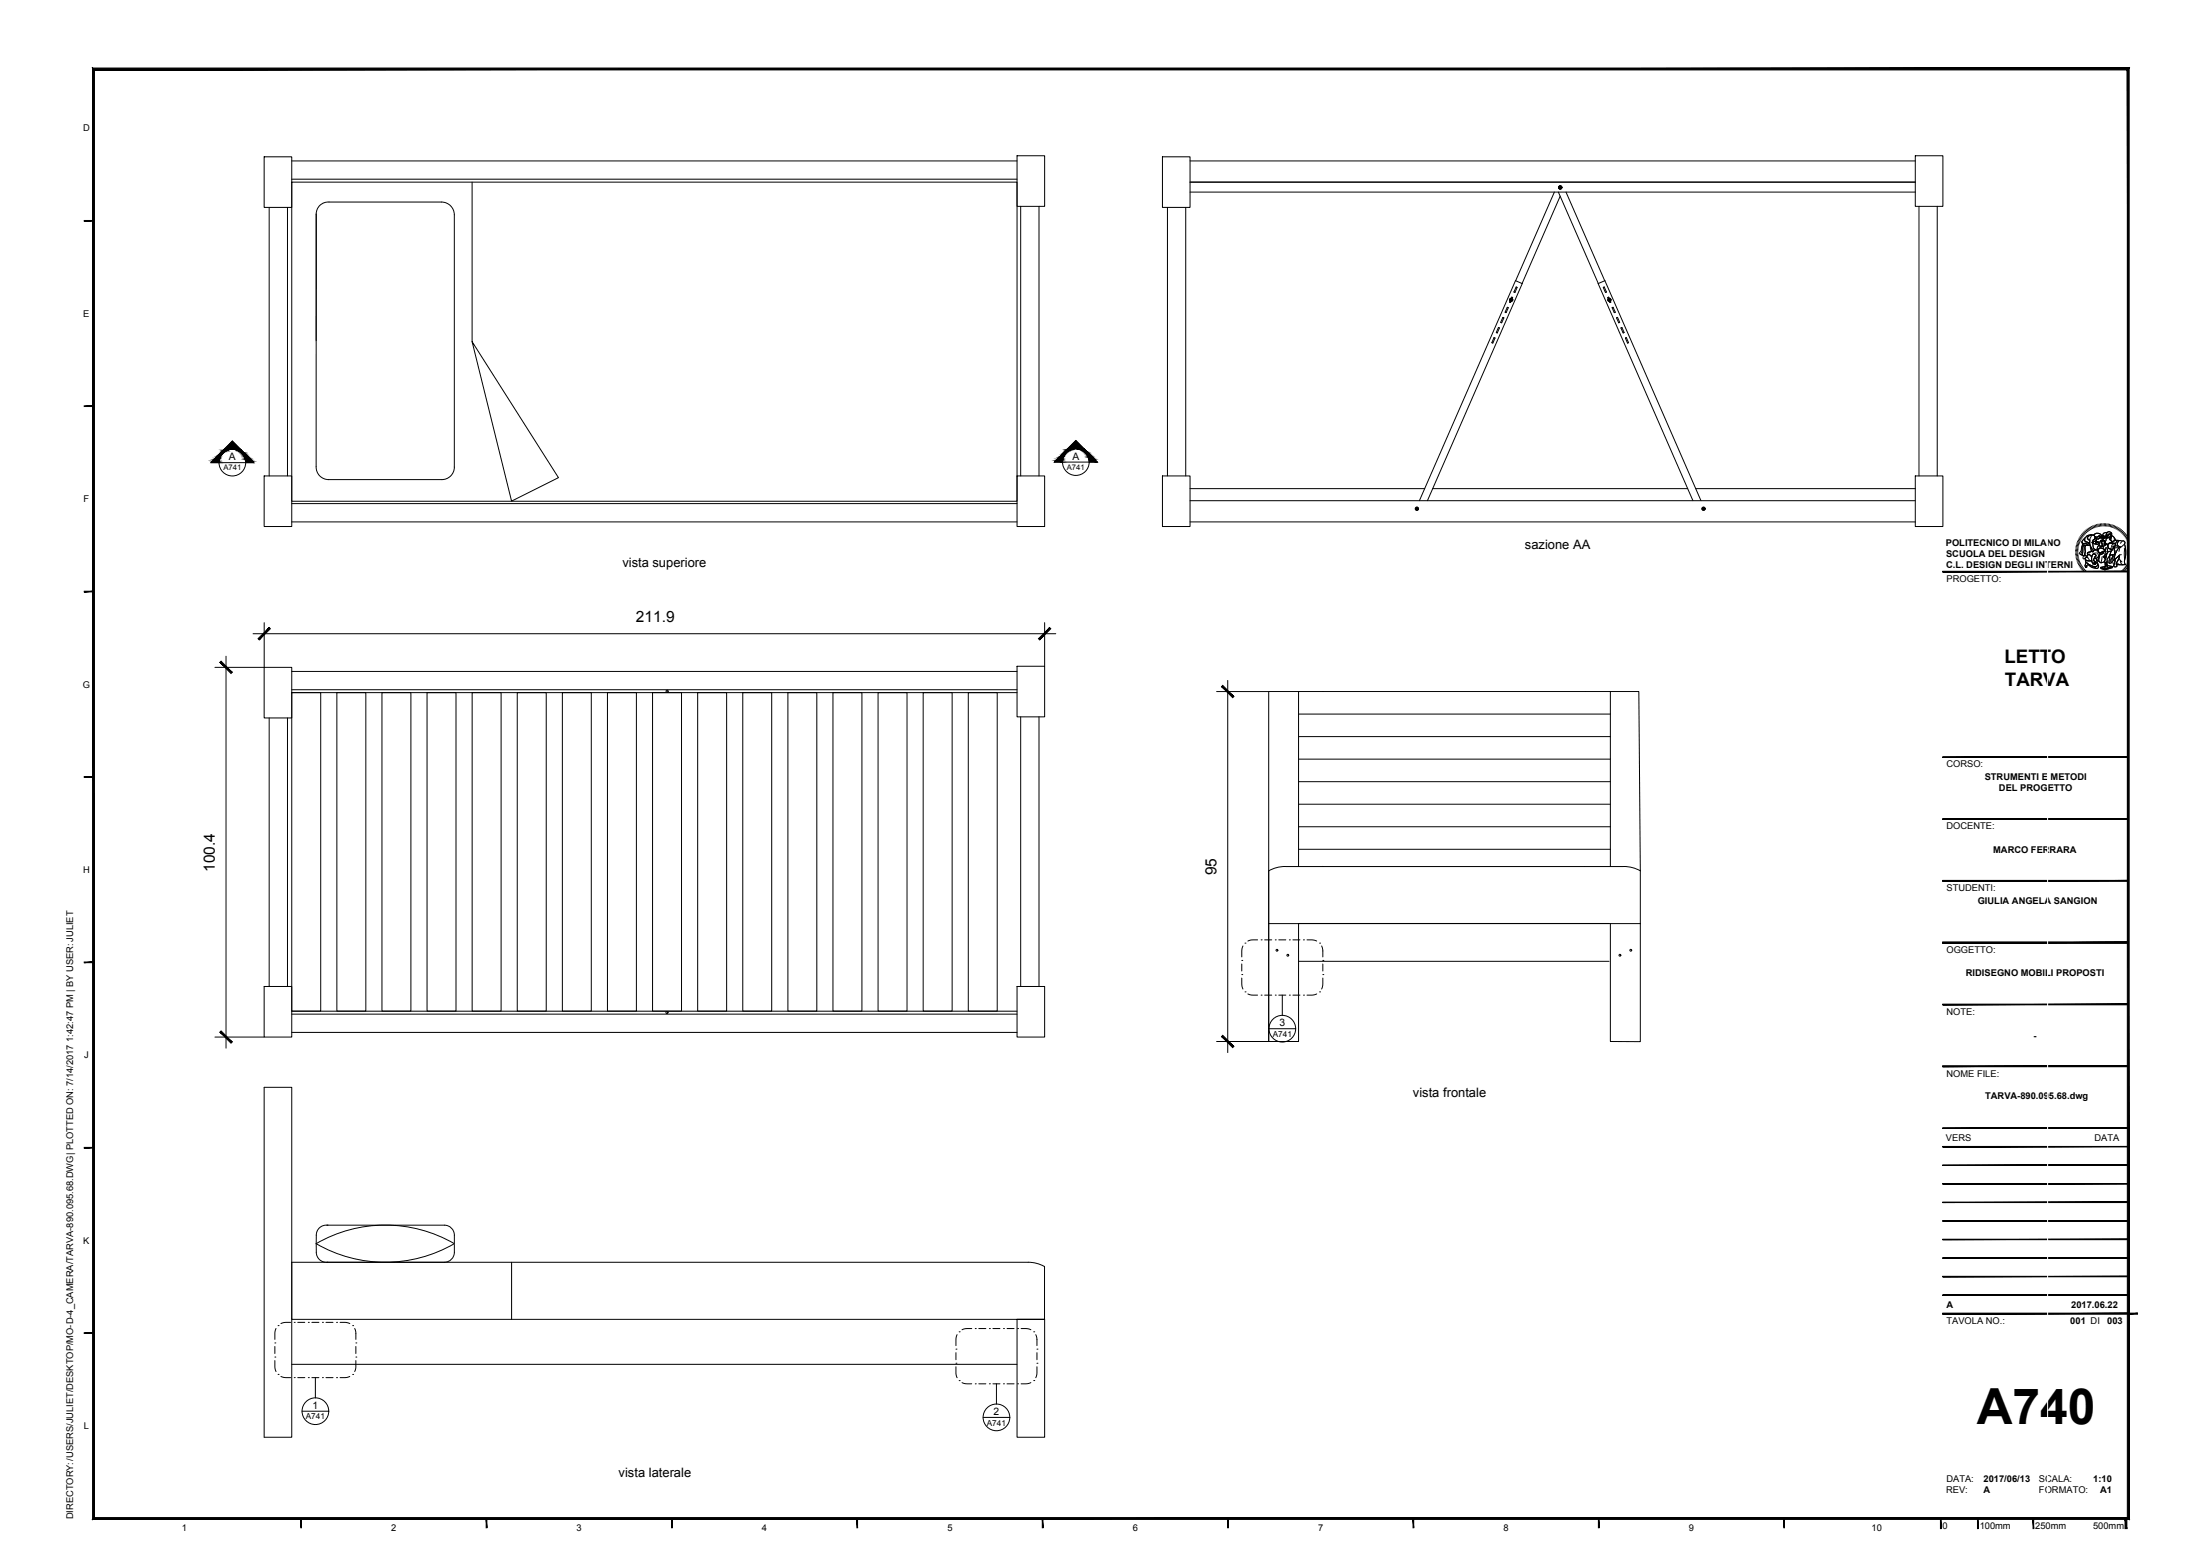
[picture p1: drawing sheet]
<svg xmlns="http://www.w3.org/2000/svg" width="594mm" height="420mm" viewBox="0 0 594 420" stroke-linecap="round" stroke-linejoin="round" font-family="sans-serif">
<!-- layer: struttura -->
<g fill="none" stroke="#000" stroke-width=".27">
<path d="M71.3 42.3h7.5v13.7h-7.5zM72.7 56v72.5M77.6 56v72.5M78.8 49.2h195.8v86.2h-195.8zM78.8 43.5h195.8M78.8 48.4h195.8M127.5 49.2v43.1l10.6 43 12.7-6.3-23.3-36.7M274.6 42.1h7.5v13.6h-7.5zM275.6 55.7v72.8M280.6 55.7v72.8M313.9 42.3h7.5v13.7h-7.5zM315.3 56v72.5"/>
<path d="M320.2 56v72.5M321.4 43.5h195.8M321.4 49.2h195.8M517.2 42.1h7.4v13.6h-7.4zM518.2 55.7v72.8M523.1 55.7v72.8M71.3 128.5h7.5v13.7h-7.5zM78.8 136h195.8M119.3 129.5a3.4 3.4 0 0 0 3.4-3.4v-68.1a3.5 3.5 0 0 0-3.5-3.4h-30.4a3.3 3.3 0 0 0-3.4 3.2v68.2a3.4 3.4 0 0 0 3.3 3.5h30.6M274.6 128.5h7.5v13.7h-7.5zM313.9 128.5h7.5v13.7h-7.5zM321.4 135.2h195.8"/>
<path d="M517.2 128.5h7.4v13.7h-7.4zM78.8 140.9h195.8M321.4 140.9h195.8M274.6 179.9h7.5v13.7h-7.5zM71.3 180.2h7.5v13.7h-7.5zM72.7 193.9v72.5M77.6 193.9v72.5M78.8 187h7.8v86h-7.8zM78.8 181.3h195.8M78.8 186.2h195.8M78.8 187h195.8M91 187h7.8v86h-7.8z"/>
<path d="M103.1 187h7.9v86h-7.9zM115.3 187h7.8v86h-7.8zM127.5 187h7.8v86h-7.8zM139.7 187h7.8v86h-7.8zM151.9 187h7.8v86h-7.8zM164 187h7.9v86h-7.9zM176.2 187h7.8v86h-7.8zM188.4 187h7.8v86h-7.8zM200.6 187h7.8v86h-7.8zM212.8 187h7.8v86h-7.8zM224.9 187h7.8v86h-7.8zM237.1 187h7.8v86h-7.8z"/>
<path d="M249.3 187h7.8v86h-7.8zM261.5 187h7.8v86h-7.8zM275.6 193.6v72.8M280.6 193.6v72.8M350.7 186.7v47.3M350.7 192.8h84.2M350.7 198.9h84.2M434.9 186.7v47.3M350.7 205h84.2M350.7 211.1h84.2M350.7 217.2h84.2M347 234h91.5l2.6 .4 1.9 .7"/>
<path d="M347 234l-1.9 .2-2.5 .9M350.7 223.2h84.2M350.7 229.3h84.2M357.2 233.9v.1M427.9 234h.1M442.9 235.2l-.4-48.5h-99.9v94.5h8.1v-31.8M442.9 235.2v14.2M350.7 259.6h83.8M442.9 249.4h-100.3v31.8h7.4M442.9 249.4v31.9l-8-.1v-31.8M71.3 266.4h7.5v13.6h-7.5zM78.8 278.8h195.8"/>
<path d="M78.8 273.8h195.8M78.8 273.1h195.8M274.6 266.4h7.5v13.6h-7.5zM71.3 293.6h7.5v94.5h-7.5zM85.4 335.8a37.2 37.2 0 0 1 37.3 0 37.2 37.2 0 0 1-37.3 0zM88.3 330.8h.1M88.3 330.8h31.7M88.3 330.8a2.77 2.77 0 0 0-2.9 3.3v3.5a2.78 2.78 0 0 0 2.9 3.2M120 330.8a2.69 2.69 0 0 1 2.7 2.7v2.1M122.7 336a4.2 4.2 0 0 1-1 4.2l-1.1 .6h-.6M88.3 340.8h.1M138.1 340.8v15.5"/>
<path d="M282.1 356.3v-14.3l-1.9-.8-1.9-.3-199.5-.1v15.5h203.3h-7.5v31.8h7.5v-31.8M78.8 368.4h195.8"/>
<circle cx="180.1" cy="186.6" r=".28"/>
<circle cx="180.1" cy="273.4" r=".28"/>
</g>
<!-- layer: A-ANNO-SYMB -->
<g fill="#000" stroke="#000" stroke-width=".27">
<path d="M62.7 119.1l2.2 2.2h-4.4zM290.5 119l2.2 2.2h-4.4z"/>
<path d="M57.3 124.5l1.8 .4 .1-.4zM57.3 124.5l1.8 .4h-2.1z"/>
<path d="M57.7 124.2l1.5 .3v-.3zM57.3 124.5l.4-.3 1.5 .3z"/>
<path d="M58.1 123.8l1.1 .4 .1-.4zM58.1 123.8l1.1 .4h-1.5z"/>
<path d="M58.5 123.4l.8 .4 .2-.4zM58.5 123.4l.8 .4h-1.2z"/>
<path d="M58.8 123.1l.7 .3 .2-.3zM58.8 123.1l.7 .3h-1z"/>
<path d="M59.1 122.7l.6 .4 .2-.4zM58.8 123.1l.3-.4 .6 .4z"/>
<path d="M59.4 122.4l.5 .3 .2-.3zM59.1 122.7l.3-.3 .5 .3z"/>
<path d="M59.7 122.2l.4 .2 .3-.2zM59.7 122.2l.4 .2h-.7z"/>
<path d="M59.9 121.9l.5 .3 .3-.3zM59.9 121.9l.5 .3h-.7z"/>
<path d="M60.1 121.7l.6 .2 .4-.2zM59.9 121.9l.2-.2 .6 .2z"/>
<path d="M60.3 121.6l.8 .1 .3-.1zM60.3 121.6l.8 .1h-1z"/>
<path d="M60.4 121.5h1.4zM60.4 121.5l1 .1h-1.1z"/>
<path d="M60.5 121.4h1.7zM60.4 121.5h1.4z"/>
<path d="M60.5 121.3h2zM60.5 121.3l1.7 .1z"/>
<path d="M62.9 121.3l2.1 .1zM62.9 121.3l2.1 .1z"/>
<path d="M63.3 121.4l1.8 .1zM63.3 121.4l1.8 .1z"/>
<path d="M63.7 121.5l1.5 .1zM63.7 121.5l1.5 .1z"/>
<path d="M64.1 121.6l1.3 .1-.2-.1zM64.1 121.6l1.3 .1z"/>
<path d="M64.4 121.7l1.2 .2-.2-.2zM64.4 121.7l1.2 .2h-.8z"/>
<path d="M64.8 121.9l1 .3-.2-.3zM64.8 121.9l1 .3h-.7z"/>
<path d="M65.1 122.2l1 .2-.3-.2zM65.1 122.2l1 .2h-.7z"/>
<path d="M65.4 122.4l1 .3-.3-.3zM65.4 122.4l1 .3h-.8z"/>
<path d="M65.6 122.7l1.1 .4-.3-.4zM65.6 122.7l1.1 .4h-.9z"/>
<path d="M65.8 123.1l1.2 .3-.3-.3zM65.8 123.1l1.2 .3h-1z"/>
<path d="M66 123.4l1.4 .4-.4-.4zM66 123.4l1.4 .4h-1.2z"/>
<path d="M66.2 123.8l1.6 .4-.4-.4zM66.2 123.8l1.6 .4h-1.5z"/>
<path d="M66.3 124.2l1.8 .3-.3-.3zM66.3 124.2l1.8 .3h-1.8z"/>
<path d="M66.3 124.5l2.2 .4-.4-.4zM66.3 124.5l2.2 .4h-2.2z"/>
<path d="M285.1 124.4l1.8 .4v-.4zM285.1 124.4l1.8 .4h-2.2z"/>
<path d="M285.5 124l1.4 .4 .1-.4zM285.5 124l1.4 .4h-1.8z"/>
<path d="M285.9 123.6l1.1 .4 .1-.4zM285.9 123.6l1.1 .4h-1.5z"/>
<path d="M286.2 123.3l.9 .3 .1-.3zM286.2 123.3l.9 .3h-1.2z"/>
<path d="M286.6 122.9l.6 .4 .2-.4zM286.6 122.9l.6 .4h-1z"/>
<path d="M286.9 122.6l.5 .3 .2-.3zM286.9 122.6l.5 .3h-.8z"/>
<path d="M287.2 122.3l.4 .3 .3-.3zM287.2 122.3l.4 .3h-.7z"/>
<path d="M287.5 122l.4 .3 .3-.3zM287.5 122l.4 .3h-.7z"/>
<path d="M287.7 121.8l.5 .2 .3-.2zM287.7 121.8l.5 .2h-.7z"/>
<path d="M287.9 121.6l.6 .2 .3-.2zM287.7 121.8l.2-.2 .6 .2z"/>
<path d="M288.1 121.4l.7 .2 .4-.2zM287.9 121.6l.2-.2 .7 .2z"/>
<path d="M288.2 121.3h1.3zM288.2 121.3l1 .1h-1.1z"/>
<path d="M288.3 121.2h1.6zM288.3 121.2l1.2 .1z"/>
<path d="M288.3 121.2h2zM288.3 121.2h1.6z"/>
<path d="M290.7 121.2h2.1zM290.7 121.2h2.1z"/>
<path d="M291.1 121.2l1.7 .1zM291.1 121.2l1.7 .1z"/>
<path d="M291.5 121.3l1.5 .1zM291.5 121.3l1.5 .1z"/>
<path d="M291.8 121.4l1.3 .2-.1-.2zM291.8 121.4l1.3 .2z"/>
<path d="M292.2 121.6l1.1 .2-.2-.2zM292.2 121.6l1.1 .2h-.8z"/>
<path d="M292.5 121.8l1.1 .2-.3-.2zM292.5 121.8l1.1 .2h-.8z"/>
<path d="M292.8 122l1 .3-.2-.3zM292.8 122l1 .3h-.7z"/>
<path d="M293.1 122.3l1 .3-.3-.3zM293.1 122.3l1 .3h-.7z"/>
<path d="M293.4 122.6l1 .3-.3-.3zM293.4 122.6l1 .3h-.8z"/>
<path d="M293.6 122.9l1.2 .4-.4-.4zM293.6 122.9l1.2 .4h-1z"/>
<path d="M293.8 123.3l1.3 .3-.3-.3zM293.8 123.3l1.3 .3h-1.2z"/>
<path d="M293.9 123.6l1.6 .4-.4-.4zM293.9 123.6l1.6 .4h-1.5z"/>
<path d="M294 124l1.9 .4-.4-.4zM294 124l1.9 .4h-1.8z"/>
<path d="M294.1 124.4l2.2 .4-.4-.4zM294.1 124.4l2.2 .4h-2.2z"/>
</g>
<g fill="none" stroke="#000" stroke-width=".27">
<path d="M62.7 119.1l5.8 5.8h-11.5zM290.5 119l5.8 5.8h-11.6zM335.3 259.3h.1M335.6 255.4l-.3 1v2M336.2 254.7h.1M339.6 253.8h-1.6l-1 .3M340.6 253.8h.1M341.5 253.8h1.9M344.4 253.8h.1M345.3 253.8h1.9M348.2 253.8h.1M349.1 253.8h1.9"/>
<path d="M352 253.8h.1M352.9 253.8h1.7l1 .3M356.3 254.7h.1M356.9 255.4l.3 1v2M357.2 259.3h.1M335.3 263.2h.1M335.3 264.1v2l.3 1M335.3 260.3v1.9M336.2 267.8h.1M337 268.4l1 .3h1.6M340.6 268.7h.1M341.5 268.7h1.9"/>
<path d="M342.7 277.8h7.2M344.4 268.7h.1M345.3 268.7h1.9M346.3 268.7v5.5M348.2 268.7h.1M349.1 268.7h1.9M352 268.7h.1M355.6 268.4l-1 .3h-1.7M356.3 267.8h.1M357.2 264.1v2l-.3 1M357.2 263.2h.1M357.2 260.3v1.9"/>
<path d="M74.5 358.7l-.3 1v2M75.1 357.9h.1M78.5 357.1h-1.6l-1 .3M79.4 357.1h.1M80.4 357.1h1.9M83.3 357.1h.1M84.2 357.1h1.9M87.1 357.1h.1M88 357.1h1.9M90.9 357.1h.1M91.8 357.1h1.7l1 .3M95.2 357.9h.1"/>
<path d="M95.8 358.7l.3 1v2M259 359.6h.1M262.4 358.7l-1.6 .1-1 .3M263.4 358.7h.1M264.3 358.7h1.9M267.2 358.7h.1M268.1 358.7h1.9M271 358.7h.1M271.9 358.7h1.9M274.8 358.7h.1M275.7 358.7l1.7 .1 1 .3M279.1 359.6h.1"/>
<path d="M74.2 362.6h.1M74.2 366.4h.1M74.2 367.4v1.9l.3 1.1M74.2 363.6v1.9M75.1 371.1h.1M75.9 371.7l1 .3h1.6M79.4 372h.1M80.4 372h1.9M83.3 372h.1M84.2 372h1.9M85.2 372v5.5M87.1 372h.1"/>
<path d="M88 372h1.9M90.9 372h.1M94.5 371.7l-1 .3h-1.7M95.2 371.1h.1M96.1 367.4v1.9l-.3 1.1M96.1 366.4h.1M96.1 362.6h.1M96.1 363.6v1.9M258.1 364.3h.1M258.1 368.1h.1M258.1 369.1v1.9l.4 1M258.1 365.3v1.9"/>
<path d="M258.5 360.4l-.4 1v1.9M259 372.8h.1M259.8 373.3l1 .3 1.6 .1M263.4 373.7h.1M264.3 373.7h1.9M267.2 373.7h.1M268.1 373.7h1.9M269.1 373.7v5.4M271 373.7h.1M271.9 373.7h1.9M274.8 373.7h.1M278.4 373.3l-1 .3-1.7 .1"/>
<path d="M279.1 372.8h.1M279.7 360.4l.3 1v1.9M280 369.1v1.9l-.3 1M280 368.1h.1M280 364.3h.1M280 365.3v1.9M81.6 381.1h7.2M265.5 382.7h7.2"/>
<circle cx="62.7" cy="124.9" r="3.6"/>
<circle cx="290.5" cy="124.8" r="3.6"/>
<circle cx="346.3" cy="277.8" r="3.6"/>
<circle cx="85.2" cy="381.1" r="3.6"/>
<circle cx="269.1" cy="382.7" r="3.6"/>
</g>
<!-- layer: 0 -->
<g fill="none" stroke="#000" stroke-width=".27">
<path d="M321.4 49.2h195.8M321.4 51.9h195.8M419.7 51.9l-36.4 83.3M420.8 51.9l36.4 83.3M421.1 50.6v.1M421.1 50.6h.1M421.1 50.7h.1M421.2 50.6h.1M421.2 50.7h.1M421.3 50.4v.2M421.3 50.7v.1M421.3 50.4h.1"/>
<path d="M421.3 50.8h.1M421.3 53l-10.3 23.6M421.4 50.4v.2M421.4 50.7v.1M421.4 50.6h.1M421.4 50.7h.1M421.5 50.7h.1M421.5 50.6h.1M421.5 50.6v.1M422.9 51.9l10.4 23.9M409 78.9l.7-1.2-.2-.2-.7 1.3 .2 .2M409.2 75.8l1.9 .8-25.6 58.6"/>
<path d="M431.6 76.6l1.8-.8 25.9 59.4M433.5 78.9l-.5-1.2 .2-.2 .6 1.3-.2 .2M433.5 78.9h.1M403.4 91.2l.3 .1-.6 1.3-.2-.1zM404.7 88.4l.2 .2-.6 1.3-.2-.2 .5-1.2M404.7 88.4l-.1 .1M405.8 85.7l.3 .2-.6 1.3-.3-.2zM406.5 84.3h.1M406.5 84.3l.2 .1M407 83l-.6 1.3M407 83l.2 .1M407.2 83.1l-.5 1.3"/>
<path d="M407.7 81.3l-.1 .3 .2 .1M407.9 80.9v.1M407.9 80.9h.1M407.9 81h.1M407.9 81.7h.1M408 80.9h.1M408 81h.1M408 80.8v.1M408 81v.2M408 80.8h.1M408 81.2h.1M408 81.4l-.1 .3"/>
<path d="M408.1 80.5l.1-.3 .2 .1v.3M408.1 80.8h.1M408.1 81.2h.1M408.1 80.8v.1M408.1 81v.2M408.1 80.9h.1M408.1 81h.1M408.2 81h.1M408.2 80.9h.1M408.3 80.9v.1M434.4 80.9v.1M434.4 81h.1"/>
<path d="M434.4 80.9h.1M434.5 80.9h.1M434.5 81h.1M434.5 80.8v.1M434.5 81v.2M434.5 80.8h.1M434.5 81.2h.1M434.5 80.5l-.1-.3-.2 .1 .1 .3M434.6 80.8h.1M434.6 81.2h.1M434.6 80.8v.1M434.6 81v.2"/>
<path d="M434.6 80.9h.1M434.6 81h.1M434.7 80.9h.1M434.7 81h.1M434.8 80.9v.1M434.9 81.3l.1 .3-.3 .1-.1-.3M435.6 83l.6 1.3M435.6 83l-.3 .1 .7 1.3M436.1 84.3l-.1 .1M436.7 85.7l-.2 .2 .7 1.3 .2-.2-.6-1.3M436.7 85.7h.1M437.7 88.5h.3l.5 1.3-.2 .1z"/>
<path d="M438.9 91.3l.3-.1 .5 1.4h-.2zM321.4 131.9h63.3M382.4 137.3v.1M382.4 137.3h.1M382.4 137.4h.1M382.5 137.3h.1M382.5 137.4h.1M382.6 137.2v.1M382.6 137.4v.2M382.6 137.2h.1M382.6 137.6h.1M382.7 137.2h.1"/>
<path d="M382.7 137.6h.1M382.7 137.2v.1M382.7 137.4v.2M382.7 137.3h.1M382.7 137.4h.1M382.8 137.4h.1M382.8 137.3h.1M382.8 137.3v.1M386.9 131.9h68.8M457.9 131.9h59.3M459.8 137.3v.1M459.8 137.3h.1"/>
<path d="M459.8 137.4h.1M459.9 137.3h.1M459.9 137.4h.1M460 137.2v.1M460 137.4v.2M460 137.2h.1M460 137.6h.1M460.1 137.2v.1M460.1 137.4v.2M460.1 137.3h.1M460.1 137.4h.1M460.2 137.4h.1"/>
<path d="M460.2 137.3h.1M460.2 137.3v.1M61 177.2v105.8M68.3 171.1h216.8M71.3 168.1v12M282.1 168.1v11.7M58 180.2h13.3M328.5 186.7h14M331.5 183.7v100.5M58 280h13.3M328.5 281.2h14"/>
<circle cx="421.3" cy="50.6" r=".45"/>
<circle cx="421.3" cy="50.6" r=".4"/>
<circle cx="408.1" cy="81" r=".45"/>
<circle cx="408.1" cy="81" r=".4"/>
<circle cx="434.6" cy="81" r=".45"/>
<circle cx="434.6" cy="81" r=".4"/>
<circle cx="382.6" cy="137.4" r=".45"/>
<circle cx="382.6" cy="137.4" r=".4"/>
<circle cx="460" cy="137.4" r=".45"/>
<circle cx="460" cy="137.4" r=".4"/>
<circle cx="344.8" cy="256.6" r=".25"/>
<circle cx="347.8" cy="257.9" r=".25"/>
<circle cx="437.4" cy="257.9" r=".25"/>
<circle cx="440.4" cy="256.6" r=".25"/>
</g>
<!-- layer: G-ANNO-LOGO -->
<g fill="none" stroke="#000" stroke-width=".27">
<path d="M560.4 149h.7M560.5 148.7h.6M560.5 148.3l.7 .1M560.5 147.9l.7 .1M560.6 147.6l.6 .1M560.7 147.2l.6 .2M560.7 146.9l.7 .2M560.9 146.6l.6 .2M561 146.2l.6 .3M561.1 145.9l.6 .3M561.1 149.3l-.6 .1M561.1 149.7h-.6"/>
<path d="M561.2 150l-.7 .1M561.2 150.3l-.6 .1M561.3 145.6l.6 .3M561.3 150.6l-.7 .2M561.4 151l-.7 .1M561.4 145.3l.6 .3M561.5 151.3l-.7 .2M561.6 151.6l-.6 .2M561.6 144.9l.6 .4M561.7 151.9l-.6 .2M561.8 144.6l.6 .4M561.9 152.2l-.6 .3"/>
<path d="M562 152.5l-.6 .3M562 144.4l.6 .4M562.2 152.7l-.6 .4M562.3 144.1l.5 .4M562.4 146.6l.6 .1a.84 .84 0 0 0 1.3-.1l.1 .6-1 .1a.8 .8 0 0 1-1.1-.6zM562.4 146.6v.5M562.4 153l-.6 .4M562.5 143.8l.5 .5M562.5 147.1l-.2 .6-.2 1.4-.3 .6 .4 .2M562.5 153.3l-.5 .4M562.7 145.6l.3-.2-.1 .3a.83 .83 0 0 0 1 .8l.3 .1-.5 .3-.5-.2-.5 .1a.45 .45 0 0 1-.5-.3 .45 .45 0 0 1 .2-.6zM562.7 143.6l.5 .4"/>
<path d="M562.7 153.5l-.5 .5M562.8 147.2h.4l-.2 .5 .1 1.2-.1 1.1-.1 .1a.43 .43 0 0 1-.6-.2 .43 .43 0 0 1 .1-.6l.1-1.4zM562.8 147.2l-.3 .4-.1 1.7-.2 .5 .7 .3M562.9 145.4l-.5 .5a.44 .44 0 0 0-.2 .6 .44 .44 0 0 0 .5 .3l.5-.1 .5 .2 .6-.3M563 153.8l-.5 .4M563 143.3l.5 .5M563 150.8a1.21 1.21 0 0 0 1.8 .5M563.1 145.1l.6-.5 1.3-.1a.99 .99 0 0 0-1.2 1l.5 .3v.8l-.5-.1a.77 .77 0 0 1-.9-.8zM563.1 151.1l.7 .3 1-.1 .4 .7v.3l.2-.2 .3 .4-.2-.6 .3 .4-.1-.4 .4 .1-.8-.6 .3-.8 .4 .1 .3 1.1a.88 .88 0 0 1-.2 1.2 .88 .88 0 0 1-1.2-.2l-1.6-1zM563.1 151.1l.1 .6 .8 .7 1.9 .8M563.2 154l-.5 .5M563.2 147.2h1.2l.5 1.2v.4l-.4 .2a.72 .72 0 0 0-.8 .7l.2 .1-.4 .4a.55 .55 0 0 1-.5-.8v-1.7z"/>
<path d="M563.2 147.3l-.2 .6v2.1M563.3 143.1l.4 .5M563.3 151.8l1.6 1a1.02 1.02 0 0 0 1.6-.4 .66 .66 0 0 1 0 1 .66 .66 0 0 1-.9 0l-1.3-.6a.45 .45 0 0 0-.5-.3 .45 .45 0 0 0-.4 .5l.1 .2h-.3a.84 .84 0 0 1 0-1.2zM563.3 151.8l-.1 .2a.84 .84 0 0 0 0 1.2l.4-.2-.2-.1a.49 .49 0 0 1 .4-.4 .49 .49 0 0 1 .5 .3l.9 .5a1.04 1.04 0 0 0 1.5-.2l-.2-.7M563.4 154.2l-.4 .5M563.5 150.3v-.1a.5 .5 0 0 0-.8-.1 .5 .5 0 0 0 .1 .8 .62 .62 0 0 1 .5-.4 .62 .62 0 0 1 .6 .4l.3 .2M563.6 142.9l.4 .5M563.7 154.4l-.5 .6M563.7 149.9l.4-.3 .2 .2a.73 .73 0 0 1 .5 1v.5a1.19 1.19 0 0 1-1.8-.5l.7-.3-.2-.2zM563.7 149.2l1.2-.4 .3 .2 .4-.5 .8 .1 .3 .4a.99 .99 0 0 1 .1 1.2 .99 .99 0 0 1-1.1 .5v-.4a.44 .44 0 0 0 0-.7 .44 .44 0 0 0-.7 .3l-.1 .4-.8-.7a.29 .29 0 0 1-.4 .1 .29 .29 0 0 1 0-.5zM563.9 142.7l.3 .5M563.9 154.6l-.4 .6"/>
<path d="M564 144.8l.8-.3a.75 .75 0 0 1 .9 .5 .75 .75 0 0 1-.5 1l-.3 .4 .2 .4a1.44 1.44 0 0 0 .6 1.5l.2 .2-.5 .1-.1 .3-.4-.1v-.5l-.5-1.1-.1-1.3a.62 .62 0 0 1-.5-.5 .62 .62 0 0 1 .2-.6zM564 149.6l.8 .7M564.1 149.7l-.5 .4 .1 .4M564.2 142.5l.3 .5M564.2 154.8l-.4 .6M564.4 147.2l-2-.1-.3 .5a2.03 2.03 0 0 1-.6 1.7l.3 .4M564.5 142.3l.3 .6M564.5 155l-.4 .6M564.5 147.5l.2 1.4M564.7 144.8l-.4 1 .1 1.5 .4 .7 .2 1 .3-.1 .1-.3 .5-.2a1.04 1.04 0 0 1-.8-1.4 1.49 1.49 0 0 1 .6-1.7 1.04 1.04 0 0 0-1.4-.8l-.7 .1-.6 .6-.1 .5a.83 .83 0 0 0 1 .8l.3 .1M564.7 155.2l-.3 .6M564.8 142.1l.3 .6"/>
<path d="M564.9 148.8l-.4 .2a.6 .6 0 0 0-.8 .7l.2 .1M565 144.5a1.01 1.01 0 0 0-1.3 1l.6 .3M565 155.3l-.3 .6M565.1 142l.3 .6M565.2 149.6a.47 .47 0 0 1 .7 .2 .47 .47 0 0 1-.2 .6l-.4 1 .8 .6-.4-.1 .1 .4-.3-.4 .1 .6-.2-.4-.2 .2v-.3l-.4-.5 .1-1.2zM565.2 149.6a.47 .47 0 0 1 .7 .2 .47 .47 0 0 1-.2 .6l-.4 1 .8 .7-.4-.2 .1 .4-.3-.4 .1 .6-.2-.4-.2 .2v-.3l-.4-.5 .1-1.2zM565.2 146.3l.8-.3 .3 .3-.4 .2 .2 .4a.61 .61 0 0 1-.9-.6zM565.3 145.8l.9-.4-.1 .6-1.2 .5zM565.3 146.3a.58 .58 0 0 0 .8 .6M565.3 155.5l-.2 .6M565.4 144.5l.7-.5 1 .2a.3 .3 0 0 1 .4 .3 .3 .3 0 0 1-.4 .3l-.3-.2-.5 .4-.6-.1M565.4 141.8l.3 .7"/>
<path d="M565.5 144.3l1-.3 .8 .4a.22 .22 0 0 1 .2 .2 .22 .22 0 0 1-.3 .2l-.4-.2-.5 .4h-.3l-.6-.4zM565.6 155.6l-.2 .6M565.7 144.9l.6 .1 .6-.4 .3 .2-.2 .6-.4 .2-.4-.2-.6 .1zM565.8 141.7l.2 .7M565.9 148.5l.6 .2 .4 .6a.82 .82 0 0 1-.2 1.1h-.1M565.9 155.7l-.2 .6M566 146.4h.8l-.2 .1a.37 .37 0 0 1-.3 .5 .37 .37 0 0 1-.4-.4zM566 150.8l.3 1a.79 .79 0 0 1 .1 .9 .79 .79 0 0 1-.9 .3M566 146l.3 .3M566.1 145.8v.2l-1.1 .5M566.1 149.3l-.8 .2M566.1 141.6l.2 .7"/>
<path d="M566.2 145.4l-.4 .5M566.3 155.8l-.2 .6M566.3 149l.8 .4M566.4 146.3a.34 .34 0 0 0-.4 .3 .34 .34 0 0 0 .4 .4 .34 .34 0 0 0 .2-.5l.2-.1h-.6M566.4 149.4a.7 .7 0 0 1 .2 1 .7 .7 0 0 1-1 .2M566.5 148.4l.6-.5 .6 .1 .5 .4a.3 .3 0 0 1 .1 .5 .3 .3 0 0 1-.5 0l-.2 .2a.5 .5 0 0 1-.6 .3 .5 .5 0 0 1-.4-.5zM566.5 148.7v-.3l.6-.5 1 .3 .1 .3a.27 .27 0 0 1 .1 .4 .27 .27 0 0 1-.4 0l-1 .4M566.5 141.5l.1 .7M566.5 151.3l.8 .7M566.6 155.9l-.2 .6M566.7 145.4h.1M566.8 144.9l.1 .2"/>
<path d="M566.8 147.3a1.29 1.29 0 0 0-.5 1.3M566.8 150.7v.9M566.8 141.5l.1 .6M566.8 145v.1M566.9 155.9l-.1 .7M566.9 149.3l1.2-.4-.2 .5-.4 .3zM566.9 149.3l.6 .4 .4-.3 .1-.4a.44 .44 0 0 0 .3-.4 .44 .44 0 0 0-.4-.4l-.9-.2-.5 .7-.2-.1v-.5l.5-.8 .2 .2h1.1l.5-.4v-.3l.6 .2 .1 1a.71 .71 0 0 0-.1 1l-.3 .6-.5 .4a.22 .22 0 0 1-.1 .3 .22 .22 0 0 1-.3-.1l.1 .3a.23 .23 0 0 1 .4 .1 .23 .23 0 0 1-.1 .3l.3-.3-.4 1.1a.96 .96 0 0 1-1.5-.1l-.3-.3 .3-.6 .2-1.1M566.9 150.1l-.3 1-.4 .4M567.2 145.2l.8-.2a.28 .28 0 0 1 .2 .4 .28 .28 0 0 1-.5 .1zM567.2 141.4l.1 .7M567.2 144.8l-.2 .6-.4 .2-.4-.2-.6 .2M567.2 156l-.1 .7"/>
<path d="M567.3 153.2l2-.5 1.2 .3-2.1 .6zM567.3 153.2l1.1 .4v.3l-1.1-.4zM567.3 145.9h.8l.5 .9a.24 .24 0 0 1-.1 .4 .24 .24 0 0 1-.3-.2 .24 .24 0 0 1 .2-.3l-.2-.6a.43 .43 0 0 0-.7-.1 .43 .43 0 0 0 .1 .7 .49 .49 0 0 1-.1 .8 .49 .49 0 0 1-.7-.2zM567.5 146l.7 .1 .2 .5a.64 .64 0 0 1-.1 .6 .64 .64 0 0 1-.7 .3zM567.5 141.4l.1 .7M567.5 156v.7M567.6 145l.1-.3h.4l.4 .4-.3 .2M567.6 149.5h.1M567.6 150.4l-.3 1.6 1-.3M567.6 144.8l.5-.1 .3 .2 .1 .3-.3 .1-.2-.3h-.4zM567.7 149.1l.1 .1M567.7 149.4h.1"/>
<path d="M567.8 149.2h-.1M567.8 146.2h.1M567.9 146.1l-.2 .2M567.9 156l-.1 .7M567.9 141.4v.6M568 145.1l-.5-.1-.3 .2h.2a.39 .39 0 0 0 .4 .3 .39 .39 0 0 0 .4-.3l-.2-.2v.2M568 150.2a.21 .21 0 0 0 .3 .1 .21 .21 0 0 0 .1-.3l.5-.4-.2 1-.3 .3a.23 .23 0 0 0 .1-.3 .23 .23 0 0 0-.4-.1zM568 147.5v.7M568.1 148.9l-.2 .5a.51 .51 0 0 1-.8 0M568.1 146l.2 .3-.1 .1M568.2 156v.7M568.2 146.2a.43 .43 0 0 0-.7-.3 .43 .43 0 0 0 .1 .8 .5 .5 0 0 1-.1 .8 .5 .5 0 0 1-.7-.4l.4-1 .7-.3 .4 .3 .3 .7a.24 .24 0 0 1-.1 .4 .24 .24 0 0 1-.3-.3"/>
<path d="M568.3 141.4l-.1 .6M568.3 146.5l-.2 .1M568.3 146.3a.41 .41 0 0 1 0 .6 .41 .41 0 0 1-.6-.1h-.1M568.3 147.2l-.3 .3h-.4M568.4 153.6l2.1-.6-.1 .3-2 .6zM568.4 153.6v.3M568.5 145.2l.1-.1 .1 .4-.2 .9M568.5 149.7h.1M568.5 150.3l-.1 .6 .2-.3M568.5 156l.1 .7M568.5 144.8l.2 .4M568.6 146.8l-.1-.5a.89 .89 0 0 0 0-1.2l-.3-.3a.47 .47 0 0 1-.4-.6 .47 .47 0 0 1 .7-.3l.5-.1-.3 .8 .1 .8 .2-.1 .1-.5a.4 .4 0 0 0 .2 .4 .4 .4 0 0 0 .5-.1v.7l.2-.2 .3 .7-1.1 .7"/>
<path d="M568.6 141.4v.7M568.7 150.1l-.2 .2v-.2M568.7 147.8l-.2 1.3M568.7 147l.4 .2M568.8 151.8l.1-.1 .2 1.1-.3-.6-.3 .7zM568.8 148.9l-.4 .4v.4M568.8 156l.1 .7M568.9 149.6l-.4 .1-.2 .6h-.4l.4 .2h.2M568.9 147.8l-.4 .9M569 141.4l-.1 .7M569 143.8l.7-.2 .4 .2 .2 .3-.1 .8-.4 .9v-.8l.3-.4-.3-.5-.2 .2a.79 .79 0 0 0-.6 1l-.2 .1-.1-.8zM569 143.8h-.5a.64 .64 0 0 0-.6 .8"/>
<path d="M569.1 144.8l.2 .4 .5-.1M569.1 143.7l.6-.1 .6 .5-.1 .8-.4 .9v-.7l.3-.5a.32 .32 0 0 0-.2-.4 .32 .32 0 0 0-.4 .1h-.3l-.2 1-.2 .1-.1-.8zM569.2 156l.1 .6M569.2 146.9h.2a.98 .98 0 0 1 1.2-.2 .63 .63 0 0 1 .7 .4 .63 .63 0 0 1-.4 .8 .88 .88 0 0 1-.8 .5 .88 .88 0 0 1-.8-.5zM569.2 144.6h.3M569.3 148.9l.8-.1-.7 1.6a1.5 1.5 0 0 0-.5 1.5l-.1-.1-.3 .6-.2-.9zM569.3 148.9l-1 2.6 .2 .9 .4-.7 .2 1.4-.3-.9-.4 1.1 .1-.9M569.3 144.3l.5-.2 .3 .5-.3 .4a.39 .39 0 0 1-.4 .2 .39 .39 0 0 1-.3-.3zM569.3 145l.1 .1M569.3 148a.62 .62 0 0 0 0 .9l.9-.1 .4-.6M569.3 141.5l-.1 .6M569.3 144.6v.1"/>
<path d="M569.4 144.9l.1 .1M569.5 155.9l.1 .7M569.7 141.5l-.2 .7M569.7 144.8h.2M569.8 144.8l-.1 .1M569.8 149.9l.7-.1-.5 1.3 .2 .8-.4 .2-.4-.2zM569.8 155.8l.2 .7M570 145.6l.3 .6M570 148.1h.1M570 141.6l-.2 .7M570.1 146.4l1-.4 .8-.1-.7 1zM570.1 148.8l-.7 1.6a1.52 1.52 0 0 0-.5 1.5"/>
<path d="M570.1 155.7l.2 .7M570.2 148l-.3 .1M570.2 144.6l.7 .5 .5 .8-.6 .2a.56 .56 0 0 1-.7-.1 .56 .56 0 0 1-.1-.7zM570.2 144.6l.7 .5 .2 .5M570.2 148.3l-.1 .1M570.4 141.7l-.2 .7M570.4 155.6l.3 .7M570.5 153v.3l-2.1 .6-1.1-.4v-.3l1.1 .4 2.1-.6a6 6 0 0 0-3.2 .2M570.5 149.8l-.5 1.3 .2 .8-.2 .2-.6-.2 .3-2M570.7 141.8l-.2 .7M570.7 155.5l.3 .7M570.8 147.7l-.1 .4"/>
<path d="M570.8 147.9h.3l-.2 .8a.71 .71 0 0 1-.2 1.1l-1 .1 .4-1.1zM570.8 146.7l.3 .1 .2 .3M570.8 145.5l.6 .4M570.9 149.8l-1.2 .1M570.9 151.1l-.1 .3 .3 .2M571 141.9l-.2 .7M571 155.4l.3 .6M571.1 147.9l-.1 1.3-.2 1a1.84 1.84 0 0 0-.1 2.1l.2 .1M571.2 150.9l1.1-1-.5 1.6a1.28 1.28 0 0 0-.2 1.4v.1a.47 .47 0 0 1-.8 0 .47 .47 0 0 1 .1-.7zM571.2 146.9a1.01 1.01 0 0 1 1.4-.9l.3 .1a.56 .56 0 0 1 .8 .2 .56 .56 0 0 1-.2 .8l-.3 .2a1.09 1.09 0 0 1-1.9-.2M571.3 147.1l-.5 .6a.63 .63 0 0 1-.3 .7 .63 .63 0 0 1-.7-.1l-.1-.2a.7 .7 0 0 1-.3-1.1l.6-.3a.33 .33 0 0 1 .5 .1 .33 .33 0 0 1-.2 .5v.2a.22 .22 0 0 0 .2 .3 .22 .22 0 0 0 .2-.2l.2-.4-.1-.5-.6-.2-.9 .4-.1 .5M571.3 148.7l.1 .5"/>
<path d="M571.3 155.3l.3 .6M571.4 142.1l-.3 .6M571.6 155.1l.4 .6M571.7 142.3l-.3 .5M571.8 147.8l-.9 .1M571.8 152.1l.6 .4M571.9 154.9l.4 .6M572 142.4l-.3 .6M572 145.9a2.52 2.52 0 0 0-2 .6M572.2 154.7l.4 .6M572.2 150.9l.8 .8M572.2 147.8a6.7 6.7 0 0 0-1.4 3.5l1.5-1.4 .5-.1"/>
<path d="M572.3 146l.5 .1a.64 .64 0 0 1 .7 0 .64 .64 0 0 1 .3 .7l.1 1.2a8.1 8.1 0 0 1-.2 3.7l.3 .7-2 .1a.45 .45 0 0 1-.6-.3 .45 .45 0 0 1 .3-.6l.6-1v-.7l-1.5 1.4a5.8 5.8 0 0 1 1.5-3.5l.4-.1a.93 .93 0 0 1-.9-.7 .93 .93 0 0 1 .5-1zM572.3 146a.91 .91 0 0 0-.5 1 .91 .91 0 0 0 .9 .7M572.3 142.6l-.4 .6M572.3 149.9l-.5 1.6a1.22 1.22 0 0 0-.2 1.4v.1a.46 .46 0 0 1-.8 0 .46 .46 0 0 1 .1-.7l.3-1.4M572.4 154.5l.4 .6M572.5 147.8l-.3 1.1M572.6 151.3l.2 .9 .4 .3M572.6 142.8l-.4 .6M572.7 154.3l.4 .6M572.9 146.4l-.3 .3M572.9 143l-.4 .6M572.9 154.1l.5 .5"/>
<path d="M573.2 153.9l.4 .5M573.2 143.3l-.5 .5M573.4 153.7l.5 .4M573.4 143.5l-.5 .5M573.6 153.4l.5 .4M573.6 148l.1 3.3M573.7 143.8l-.5 .4M573.7 146.9a9.5 9.5 0 0 1 0 5l.3 .5h-2.5M573.8 153.2l.5 .3M573.9 144l-.5 .5M574 152.9l.5 .4M574.1 152.6l.6 .4"/>
<path d="M574.1 144.3l-.5 .4M574.3 152.3l.6 .3M574.4 144.6l-.6 .4M574.4 152l.7 .3M574.6 144.9l-.6 .3M574.6 151.7l.6 .3M574.7 151.4l.6 .3M574.7 145.2l-.5 .3M574.8 151.1l.6 .2M574.9 150.8l.6 .2M574.9 145.5l-.6 .3M575 150.5l.6 .1"/>
<path d="M575 150.2l.7 .1M575.1 149.8l.6 .1M575.1 145.8l-.6 .3M575.1 149.5l.7 .1M575.1 149.3h.7M575.2 146.1l-.6 .3M575.4 146.5l-.7 .2M575.5 146.8l-.7 .2M575.6 147.2l-.7 .1M575.6 147.5l-.6 .1M575.7 147.9l-.7 .1M575.7 148.2l-.6 .1"/>
<path d="M575.8 148.6h-.7M575.8 148.9h-.7"/>
</g>
<!-- layer: G-ANNO-TTLB -->
<g fill="#fff" stroke="#fff" stroke-width=".27">
<path d="M549.7 154.3l30.8 4.4-5.8-4.4zM549.7 154.3l30.8 4.4h-30.8z"/>
<path d="M574.7 139.8h5.8l-5.8 14.5zM580.5 139.8l-5.8 14.5 5.8 4.4z"/>
</g>
<path d="M549.7 154.3h25v-14.5h5.8v18.9h-30.8z" fill="none" stroke="#fff" stroke-width=".27"/>
<g fill="#000" stroke="#000" stroke-width=".27">
<path d="M25 18.4l.5 391.4v-390.9zM25 18.4l.5 391.4-.5 .5zM25 410.3l549.5-.5h-549zM25 410.3l549.5-.5 .5 .5zM574.5 18.9v390.9l.5 .5zM575 18.4v391.9l-.5-391.4zM25.5 18.9h549l.5-.5zM25 18.4h550l-549.5 .5z"/>
<path d="M22.7 59.7h2.6v-.2zM22.7 59.5h2.6l-2.6 .2z"/>
<path d="M22.7 109.8h2.6v-.2zM22.7 109.6h2.6l-2.6 .2z"/>
<path d="M22.7 159.8h2.6v-.2zM22.7 159.6h2.6l-2.6 .2z"/>
<path d="M524.6 154.4h50.1v-.1zM524.6 154.3h50.1l-50.1 .1z"/>
<path d="M22.7 209.9h2.6v-.2zM22.7 209.7h2.6l-2.6 .2z"/>
<path d="M524.6 204.5h50.1v-.1zM524.6 204.4h50.1l-50.1 .1z"/>
<path d="M524.6 237.7v.2l50.1-.2zM524.6 237.9l50.1-.2v.2z"/>
<path d="M524.6 221.2h50.1v-.1zM524.6 221.1h50.1l-50.1 .1z"/>
<path d="M524.6 237.9h50.1v-.2zM524.6 237.7h50.1l-50.1 .2z"/>
<path d="M22.7 259.9h2.6v-.1zM22.7 259.8h2.6l-2.6 .1z"/>
<path d="M524.6 254.4v.2l50.1-.2zM524.6 254.6l50.1-.2v.2z"/>
<path d="M524.6 254.4v.2l50.1-.2zM524.6 254.6l50.1-.2v.2z"/>
<path d="M524.6 254.4v.2l50.1-.2zM524.6 254.6l50.1-.2v.2z"/>
<path d="M524.6 254.4v.2l50.1-.2zM524.6 254.6l50.1-.2v.2z"/>
<path d="M524.6 271.1v.2l50.1-.2zM524.6 271.3l50.1-.2v.2z"/>
<path d="M524.6 287.8v.2l50.1-.2zM524.6 288l50.1-.2v.2z"/>
<path d="M524.6 287.8v.2l50.1-.2zM524.6 288l50.1-.2v.2z"/>
<path d="M22.7 310h2.6v-.2zM22.7 309.8h2.6l-2.6 .2z"/>
<path d="M524.6 319.6h50.1zM524.6 319.7l50.1-.1z"/>
<path d="M524.6 314.6h50.1zM524.6 314.7l50.1-.1z"/>
<path d="M524.6 309.6h50.1zM524.6 309.7l50.1-.1z"/>
<path d="M524.6 304.5v.2l50.1-.2zM524.6 304.7l50.1-.2v.2z"/>
<path d="M524.6 339.6h50.1zM524.6 339.7l50.1-.1z"/>
<path d="M524.6 334.6h50.1zM524.6 334.7l50.1-.1z"/>
<path d="M524.6 329.6h50.1zM524.6 329.7l50.1-.1z"/>
<path d="M524.6 324.6h50.1zM524.6 324.7l50.1-.1z"/>
<path d="M524.6 354.6v.2l50.1-.2zM524.6 354.8l50.1-.2v.2z"/>
<path d="M524.6 354.6v.2l50.1-.2zM524.6 354.8l50.1-.2v.2z"/>
<path d="M524.6 349.7h50.1zM524.6 349.8l50.1-.1z"/>
<path d="M524.6 344.6h50.1zM524.6 344.8l50.1-.2z"/>
<path d="M574.7 354.8h2.5v-.2zM574.7 354.6h2.5l-2.5 .2z"/>
<path d="M574.7 354.8h2.5v-.2zM574.7 354.6h2.5l-2.5 .2z"/>
<path d="M22.7 360.1h2.6v-.2zM22.7 359.9h2.6l-2.6 .2z"/>
<path d="M81.2 410l.2 2.5v-2.5zM81.2 410l.2 2.5h-.2z"/>
<path d="M131.3 410l.2 2.5v-2.5zM131.3 410l.2 2.5h-.2z"/>
<path d="M181.3 410l.2 2.5v-2.5zM181.3 410l.2 2.5h-.2z"/>
<path d="M231.4 410l.2 2.5v-2.5zM231.4 410l.2 2.5h-.2z"/>
<path d="M281.5 410l.1 2.5v-2.5zM281.5 410l.1 2.5h-.1z"/>
<path d="M331.5 410l.2 2.5v-2.5zM331.5 410l.2 2.5h-.2z"/>
<path d="M381.6 410l.2 2.5v-2.5zM381.6 410l.2 2.5h-.2z"/>
<path d="M431.6 410l.2 2.5v-2.5zM431.6 410l.2 2.5h-.2z"/>
<path d="M481.7 410l.2 2.5v-2.5zM481.7 410l.2 2.5h-.2z"/>
<path d="M524 410.3v2.5h.2zM524 410.3h.2v2.5z"/>
<path d="M534 410.3l.2 2.5v-2.5zM534 410.3l.2 2.5h-.2z"/>
<path d="M549 410.3l.2 2.5v-2.5zM549 410.3l.2 2.5h-.2z"/>
<path d="M573.8 410.3l.5 2.5v-2.5zM573.8 410.3l.5 2.5h-.5z"/>
</g>
<!-- layer: 0 -->
<path d="M25.3 34.5h527.6v375.5h-527.6z" fill="none" stroke="#fff" stroke-width=".27"/>
<g fill="#000" stroke="#000" stroke-width=".27">
<path d="M72.7 169.5l-2.7 3.3 3-3zM72.7 169.5l-2.7 3.3-.3-.3z"/>
<path d="M280.4 172.5l.3 .3 2.7-3.3zM283.4 169.5l.3 .3-3 3z"/>
<path d="M59.4 178.9l3 3 .3-.4zM59.4 178.9l.3-.4 3 3z"/>
<path d="M329.9 185.4l3 3 .3-.3zM329.9 185.4l.3-.3 3 3z"/>
<path d="M59.7 278.4l-.3 .3 3.3 2.7zM59.4 278.7l3.3 2.7-.3 .3z"/>
<path d="M330.2 279.6l-.3 .3 3.3 2.7zM329.9 279.9l3.3 2.7-.3 .3z"/>
</g>
<text font-size="13.4" x="533.8" y="384.6">A740</text>
<g font-size="5">
<text x="541.3" y="179.1">LETTO</text>
<text x="541.4" y="185.1">TARVA</text>
</g>
<g font-size="4.2">
<text x="171.7" y="168.1">211.9</text>
<text x="58" y="235.5" transform="rotate(-90 58 235.5)">100.4</text>
<text x="328.5" y="236.3" transform="rotate(-90 328.5 236.3)">95</text>
</g>
<g font-size="3.5">
<text x="411.8" y="148.3">sazione AA</text>
<text x="168.1" y="153">vista superiore</text>
<text x="381.5" y="296.2">vista frontale</text>
<text x="167.1" y="398.9">vista laterale</text>
</g>
<g font-size="2.8">
<text x="61.8" y="124.3">A</text>
<text x="289.6" y="124.1">A</text>
<text x="345.5" y="277.1">3</text>
<text x="84.4" y="380.4">1</text>
<text x="268.3" y="382.1">2</text>
</g>
<g font-size="2.5">
<text x="22.4" y="35.5">D</text>
<text x="22.5" y="85.6">E</text>
<text x="22.6" y="135.6">F</text>
<text x="525.4" y="147.3">POLITECNICO DI MILANO</text>
<text x="525.5" y="150.3">SCUOLA DEL DESIGN</text>
<text x="525.5" y="153.3">C.L. DESIGN DEGLI INTERNI</text>
<text x="525.6" y="157.1">PROGETTO:</text>
<text x="22.4" y="185.7">G</text>
<text x="525.6" y="207.2">CORSO:</text>
<text x="536" y="210.7">STRUMENTI E METODI</text>
<text x="539.8" y="213.7">DEL PROGETTO</text>
<text x="525.6" y="223.9">DOCENTE:</text>
<text x="538.2" y="230.4">MARCO FERRARA</text>
<text x="22.4" y="235.7">H</text>
<text x="525.6" y="240.6">STUDENTI:</text>
<text x="534.1" y="244">GIULIA ANGELA SANGION</text>
<text x="525.6" y="257.3">OGGETTO:</text>
<text x="530.9" y="263.5">RIDISEGNO MOBILI PROPOSTI</text>
<text x="525.6" y="274">NOTE:</text>
<text x="549.1" y="280.5">-</text>
<text x="22.7" y="285.8">J</text>
<text x="525.6" y="290.7">NOME FILE:</text>
<text x="536.1" y="296.7">TARVA-890.095.68.dwg</text>
<text x="525.5" y="308">VERS</text>
<text x="565.6" y="308">DATA</text>
<text x="22.5" y="335.9">K</text>
<text x="525.6" y="353.1">A</text>
<text x="559.3" y="353.1">2017.06.22</text>
<text x="525.6" y="357.6">TAVOLA NO.:</text>
<text x="559.1" y="357.6">001 DI</text>
<text x="569" y="357.6">003</text>
<text x="22.6" y="385.9">L</text>
<text x="525.6" y="400.3">DATA:</text>
<text x="535.6" y="400.2">2017/06/13</text>
<text x="550.6" y="400.2">SCALA:</text>
<text x="565.2" y="400.2">1:10</text>
<text x="525.5" y="403.2">REV:</text>
<text x="535.6" y="403.2">A</text>
<text x="550.6" y="403.2">FORMATO:</text>
<text x="567.1" y="403.2">A1</text>
<text x="19.8" y="410.3" transform="rotate(-90 19.8 410.3)">DIRECTORY:/USERS/JULIET/DESKTOP/MO-D-4_CAMERA/TARVA-890.095.68.DWG| PLOTTED ON: 7/14/2017 1:42:47 PM | BY USER: JULIET</text>
<text x="49.1" y="413.4">1</text>
<text x="105.6" y="413.4">2</text>
<text x="155.7" y="413.4">3</text>
<text x="205.8" y="413.4">4</text>
<text x="255.8" y="413.4">5</text>
<text x="305.9" y="413.4">6</text>
<text x="355.9" y="413.4">7</text>
<text x="406" y="413.4">8</text>
<text x="456" y="413.4">9</text>
<text x="505.4" y="413.4">10</text>
<text x="524.6" y="412.8">0</text>
<text x="534.6" y="412.8">100mm</text>
<text x="549.6" y="412.8">250mm</text>
<text x="565.2" y="412.8">500mm</text>
</g>
<g font-size="2.2">
<text x="343.7" y="280">A741</text>
<text x="82.6" y="383.3">A741</text>
<text x="266.5" y="384.9">A741</text>
</g>
<g font-size="2.1">
<text x="60.3" y="127">A741</text>
<text x="288.1" y="126.9">A741</text>
</g>
</svg>
